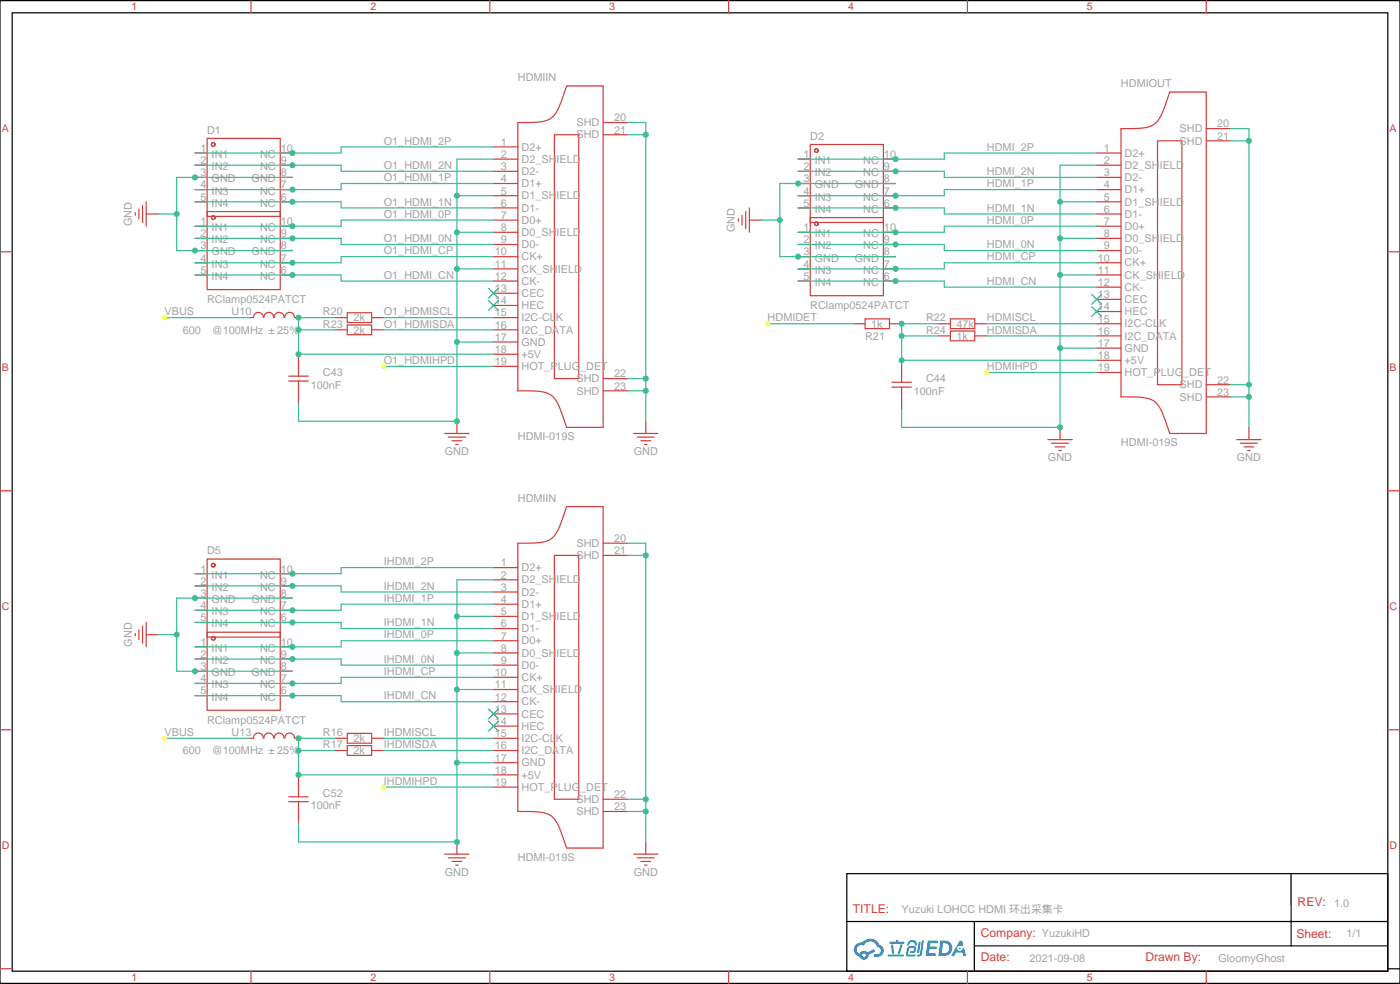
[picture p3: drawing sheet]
<svg xmlns="http://www.w3.org/2000/svg" width="405mm" height="285mm" viewBox="0 0 405 285" stroke-linecap="round" stroke-linejoin="round" font-family="sans-serif">
<path d="M0 .2h405.3v284.3h-405.3zM3.5 3.7h398.3v277.3h-398.3zM245.2 252.8h156.6v28.2h-156.6zM373.8 252.8v20.9M245.2 266.6h156.5M282.1 273.7h119.6M282.1 266.6v14.1M401.8 280.3h3.5" fill="none" stroke="#000" stroke-width=".35"/>
<g fill="none" stroke="#d43d3d" stroke-width=".35">
<path d="M72.7 .2v3.5M141.8 .2v3.5M211 .2v3.5M280.1 .2v3.5M349.2 .2v3.5M0 72.8h3.5M401.8 72.8h3.5M0 142h3.5M401.8 142h3.5M0 211.1h3.5M401.8 211.1h3.5M0 280.3h3.5"/>
<path d="M72.7 281v3.5M141.8 281v3.5M211 281v3.5M280.1 281v3.5M349.2 281v3.5"/>
</g>
<g fill="#178fff">
<path d="M268.6 272.1h2.5l.4 .2-.1 .5-2 .1-.1 .9h1.6l.4 .4-.5 .4h-1.7l-.1 1.2 1.8 .1 .2 .3-.2 .3-2.8 .1z"/>
<path d="M277.9 272.2h.7l.3 1.3-.6 .3a.74 .74 0 0 0-1.1 .3 .74 .74 0 0 0 .5 1 .74 .74 0 0 0 .9-.6l.5-.3 .6 2.3h-.8l-.3-.9h-1.8l-.5 .9h-.9z"/>
<path d="M266 272.5h.6l-.4 3a.31 .31 0 0 1-.4 .2 .31 .31 0 0 1-.3-.3z"/>
<path d="M266.9 272.1h.6l-.5 3.9a.89 .89 0 0 1-.7 .7 .89 .89 0 0 1-.9-.3l1-.4z"/>
<path d="M263.2 272.2l.6-.2 1.2 .1 .6 1.3-.7 .2-.3-1-1.1 .2a.95 .95 0 0 1-.9 .8l-.1-.2z"/>
<path d="M262.9 273.9l1.8-.2a1.04 1.04 0 0 1 .6 1.1 1.04 1.04 0 0 1-.9 .9h-.6a.29 .29 0 0 1-.3-.3 .29 .29 0 0 1 .3-.3h.7l.2-.8-1.5 .1-.3 1.7 1.9 .1a.29 .29 0 0 1 .3 .3 .29 .29 0 0 1-.3 .3l-2-.1-.4-.2 .2-2.1z"/>
<path d="M257 276.2h4.4a.3 .3 0 0 1 .3 .3 .3 .3 0 0 1-.3 .3h-4.3z"/>
<path d="M260.7 273.2h.7l-.5 1.7a1.02 1.02 0 0 1-.7 1.1l-.3-.2z"/>
<path d="M258 273.3h.6l.2 2.4-.2 .3-.3-.2z"/>
<path d="M257.5 272.5h1.9l.2-.6h.5v.6h1.5a.29 .29 0 0 1 .3 .3 .29 .29 0 0 1-.3 .2h-4z"/>
<path d="M272.3 272.1l-.7 4.5h1.5a2.27 2.27 0 0 0 2.6-2.3 2.27 2.27 0 0 0-2.7-2.2zM273.1 272.9a1.5 1.5 0 0 1 1.8 1.5 1.5 1.5 0 0 1-2 1.4h-.3z"/>
<path d="M247.8 273.3a2.09 2.09 0 0 0 1 3.5 1.37 1.37 0 0 0 1.6 .9 1.37 1.37 0 0 0 1.1-1.4l1.9-1-.4-.7-1.8 .9a1.4 1.4 0 0 0-2.3 .5 1.32 1.32 0 0 1-.7-1.9 1.32 1.32 0 0 1 1.9-.5 2.02 2.02 0 0 1 2.1-1.2 2.02 2.02 0 0 1 1.8 1.6 1.09 1.09 0 0 1 1 1.4 1.09 1.09 0 0 1-1.5 .7 .41 .41 0 0 0-.5 .3 .41 .41 0 0 0 .3 .5 1.89 1.89 0 0 0 2.5-1.2 1.89 1.89 0 0 0-1.2-2.4 2.98 2.98 0 0 0-5-.7l-1 .2zM249.6 276.4a.55 .55 0 0 1 1.1 0 .55 .55 0 0 1-1.1 0z"/>
<circle cx="277.9" cy="274.4" r=".28"/>
</g>
<g fill="none" stroke="#d43d3d" stroke-width=".35">
<path d="M149.9 35.5l6.6-.3 1.8-.4 1.3-.7 1.1-1 1-1.7 2.3-6.5h10.6v98.7h-10.6l-2.3-6.5-1-1.6-1.1-1.1-1.3-.7-1.8-.4-6.6-.2zM160.5 39h7.1v70.5h-7.1zM174.6 35.5h7.1M174.6 39h7.1M324.6 37.2l6.6-.2 1.8-.4 1.3-.7 1-1.1 1-1.6 2.4-6.6h10.5v98.8h-10.5l-2.4-6.5-1-1.6-1-1.1-1.3-.7-1.8-.5-6.6-.2zM349.2 37.2h7.1M41.3 59.4v5M42.3 58.4v7M56.4 44.3h3.6M56.4 47.8h3.6M56.4 51.3h3.6M56.4 54.9h3.6"/>
<path d="M56.4 58.4h3.6M60 40h21.1v22.6h-21.1zM81.1 44.3h3.6M81.1 47.8h3.6M81.1 51.3h3.6M81.1 54.9h3.6M81.1 58.4h3.6M142.9 46h7M142.9 49.6h7M142.9 53.1h7M142.9 56.6h7M142.9 42.5h7"/>
<path d="M231.1 46h3.5M231.1 49.6h3.5M231.1 53.1h3.5M231.1 56.6h3.5M234.6 41.8h21.2v22.6h-21.2zM255.8 46h3.5M255.8 49.6h3.5M255.8 53.1h3.5M255.8 56.6h3.5M317.5 44.3h7.1M317.5 47.8h7.1M317.5 51.3h7.1"/>
<path d="M317.5 54.9h7.1M317.5 58.4h7.1M335.1 40.7h7.1v70.6h-7.1zM349.2 40.7h7.1M39.2 61.6v.7M40.2 60.5v2.8M42.3 61.9h3.6M56.4 65.4h3.6M56.4 69h3.6M56.4 72.5h3.6M56.4 76h3.6M56.4 79.6h3.6"/>
<path d="M60 61.2h21.1v22.6h-21.1zM81.1 65.4h3.6M81.1 69h3.6M81.1 72.5h3.6M81.1 76h3.6M81.1 79.6h3.6M142.9 60.1h7M142.9 67.2h7M142.9 70.7h7M142.9 74.3h7M142.9 77.8h7M142.9 63.7h7"/>
<path d="M213.8 63.3v.7M214.8 62.3v2.8M215.9 61.2v4.9M217 60.1v7.1M217 63.7h3.5M231.1 60.1h3.5M231.1 67.2h3.5M231.1 70.7h3.5M231.1 74.3h3.5M231.1 77.8h3.5M234.6 63h21.2v22.5h-21.2zM255.8 60.1h3.5"/>
<path d="M255.8 67.2h3.5M255.8 70.7h3.5M255.8 74.3h3.5M255.8 77.8h3.5M317.5 61.9h7.1M317.5 65.4h7.1M317.5 69h7.1M317.5 72.5h7.1M317.5 76h7.1M317.5 79.6h7.1M72.3 91.9h1.1M73.4 91.9a1.41 1.41 0 0 1 1.4-1.5 1.41 1.41 0 0 1 1.4 1.5"/>
<path d="M76.4 91.9a1.41 1.41 0 0 1 1.4-1.5 1.41 1.41 0 0 1 1.4 1.5M79.4 91.9a1.41 1.41 0 0 1 1.4-1.5 1.41 1.41 0 0 1 1.4 1.5M82.4 91.9a1.41 1.41 0 0 1 1.5-1.5 1.41 1.41 0 0 1 1.4 1.5M85.4 91.9h1M97 91.9h3.5M97 95.4h3.5M100.5 90.5h7.1v2.8h-7.1zM100.5 94h7.1v2.8h-7.1zM107.6 91.9h3.5M107.6 95.4h3.5M142.9 81.3h7M142.9 84.8h7"/>
<path d="M142.9 88.4h7M142.9 91.9h7M142.9 95.4h7M142.9 99h7M231.1 81.3h3.5M246.9 93.7h3.6M250.5 92.3h7v2.8h-7zM255.8 81.3h3.5M257.5 93.7h3.6M271.6 93.7h3.6M271.6 97.2h3.6M275.2 92.3h7v2.8h-7z"/>
<path d="M275.2 95.8h7v2.8h-7zM282.2 93.7h3.6M282.2 97.2h3.6M317.5 83.1h7.1M317.5 86.6h7.1M317.5 90.1h7.1M317.5 93.7h7.1M317.5 97.2h7.1M83.6 110.2h5.7M83.6 108.8h5.7M86.4 102.5v6.3M86.4 110.2v6.4"/>
<path d="M142.9 102.5h7M142.9 106h7M174.6 109.5h7.1M174.6 113.1h7.1M258.2 112h5.7M258.2 110.6h5.7M261.1 104.2v6.4M261.1 112v6.4M317.5 100.7h7.1M317.5 104.2h7.1M317.5 107.8h7.1M349.2 111.3h7.1"/>
<path d="M349.2 114.8h7.1M128.8 125.4h7M129.8 126.5h5M130.9 127.5h2.8M131.9 128.6h.7M132.3 121.9v3.5M183.4 125.4h7.1M184.5 126.5h4.9M185.6 127.5h2.8M186.6 128.6h.7M187 121.9v3.5M303.4 127.2h7"/>
<path d="M304.4 128.2h5M305.5 129.3h2.8M306.6 130.4h.7M306.9 123.6v3.6M358.1 127.2h7M359.1 128.2h5M360.2 129.3h2.8M361.2 130.4h.7M361.6 123.6v3.6M149.9 157.2l6.6-.3 1.8-.4 1.3-.7 1.1-1 1-1.7 2.3-6.5h10.6v98.8h-10.6l-2.3-6.6-1-1.6-1.1-1.1-1.3-.7-1.8-.4-6.6-.2zM174.6 157.2h7.1M56.4 166h3.6"/>
<path d="M56.4 169.5h3.6M56.4 173h3.6M56.4 176.6h3.6M60 161.7h21.1v22.6h-21.1zM81.1 166h3.6M81.1 169.5h3.6M81.1 173h3.6M81.1 176.6h3.6M142.9 164.2h7M142.9 167.7h7M142.9 171.3h7M142.9 174.8h7"/>
<path d="M142.9 178.3h7M160.5 160.7h7.1v70.5h-7.1zM174.6 160.7h7.1M39.2 183.3v.7M40.2 182.2v2.8M41.3 181.2v4.9M42.3 180.1v7M42.3 183.6h3.6M56.4 180.1h3.6M56.4 187.1h3.6M56.4 190.7h3.6M56.4 194.2h3.6"/>
<path d="M56.4 197.7h3.6M60 182.9h21.1v22.6h-21.1zM81.1 180.1h3.6M81.1 187.1h3.6M81.1 190.7h3.6M81.1 194.2h3.6M81.1 197.7h3.6M142.9 181.9h7M142.9 185.4h7M142.9 188.9h7M142.9 192.4h7M142.9 196h7"/>
<path d="M142.9 199.5h7M56.4 201.3h3.6M76.2 213.6a1.41 1.41 0 0 0-1.4-1.5 1.41 1.41 0 0 0-1.4 1.5h-1.1M76.4 213.6a1.41 1.41 0 0 1 1.4-1.5 1.41 1.41 0 0 1 1.4 1.5M79.4 213.6a1.41 1.41 0 0 1 1.4-1.5 1.41 1.41 0 0 1 1.4 1.5M81.1 201.3h3.6M82.4 213.6a1.41 1.41 0 0 1 1.5-1.5 1.41 1.41 0 0 1 1.4 1.5M85.4 213.6h1M97 213.6h3.5M97 217.1h3.5M100.5 212.2h7.1v2.8h-7.1zM100.5 215.7h7.1v2.8h-7.1z"/>
<path d="M107.6 213.6h3.5M107.6 217.1h3.5M142.9 203h7M142.9 206.6h7M142.9 210.1h7M142.9 213.6h7M142.9 217.1h7M83.6 232h5.7M83.6 230.5h5.7M86.4 224.2v6.3M86.4 232v6.3M142.9 220.7h7"/>
<path d="M142.9 224.2h7M142.9 227.7h7M174.6 231.2h7.1M174.6 234.8h7.1M128.8 247.1h7M129.8 248.2h5M130.9 249.2h2.8M131.9 250.3h.7M132.3 243.6v3.5M183.4 247.1h7.1M184.5 248.2h4.9M185.6 249.2h2.8"/>
<path d="M186.6 250.3h.7M187 243.6v3.5"/>
<circle cx="61.7" cy="41.8" r=".53"/>
<circle cx="236.4" cy="43.6" r=".53"/>
<circle cx="61.7" cy="63" r=".53"/>
<circle cx="236.4" cy="64.7" r=".53"/>
<circle cx="61.7" cy="163.5" r=".53"/>
<circle cx="61.7" cy="184.7" r=".53"/>
</g>
<path d="M141.5 83.4l2.8 2.9M141.5 87l2.8 2.8M144.3 83.4l-2.8 2.9M144.3 87l-2.8 2.8M316.1 85.2l2.8 2.8M316.1 88.7l2.8 2.8M318.9 85.2l-2.8 2.8M318.9 88.7l-2.8 2.8M141.5 205.1l2.8 2.9M141.5 208.7l2.8 2.8M144.3 205.1l-2.8 2.9M144.3 208.7l-2.8 2.8" fill="none" stroke="#3c3" stroke-width=".35"/>
<g fill="none" stroke="#3dbd91" stroke-width=".35">
<path d="M181.7 35.5h5.3v86.4M181.7 39h5.3M356.3 37.2h5.3v86.4M56.4 47.8h42.4v1.8h44.1M56.4 58.4h42.4v1.7h44.1M84.7 51.3h-33.5v21.2h33.5M132.3 56.6h10.6M142.9 53.1h-44.1v1.8h-42.4M142.9 42.5h-44.1v1.8h-42.4M142.9 46h-10.6v75.9h-45.9v-5.3M231.1 49.6h42.3v1.7h44.1M259.3 53.1h-33.5v21.2h33.5"/>
<path d="M306.9 58.4h10.6M317.5 47.8h-10.6v75.8h-45.8v-5.2M317.5 44.3h-44.1v1.7h-42.3M317.5 54.9h-44.1v1.7h-42.3M356.3 40.7h5.3M45.9 61.9h5.3M56.4 69h42.4v1.7h44.1M56.4 79.6h42.4v1.7h44.1M132.3 77.8h10.6M132.3 67.2h10.6M142.9 74.3h-44.1v1.7h-42.4M142.9 63.7h-44.1v1.7h-42.4"/>
<path d="M220.5 63.7h5.3M231.1 60.1h42.3v1.8h44.1M231.1 70.7h42.3v1.8h44.1M306.9 69h10.6M306.9 79.6h10.6M317.5 65.4h-44.1v1.8h-42.3M317.5 76h-44.1v1.8h-42.3M47.6 91.9h24.7M86.4 95.4h10.6M97 91.9h-10.6v10.6h56.5M111.1 91.9h31.8M111.1 95.4h31.8"/>
<path d="M132.3 99h10.6M222.2 93.7h24.7M231.1 81.3h42.3v1.8h44.1M261.1 97.2h10.5M271.6 93.7h-10.5v10.5h56.4M285.8 97.2h31.7M285.8 93.7h31.7M111.1 106h31.8M181.7 113.1h5.3M181.7 109.5h5.3M285.8 107.8h31.7M306.9 100.7h10.6"/>
<path d="M356.3 114.8h5.3M356.3 111.3h5.3M181.7 157.2h5.3v86.4M56.4 169.5h42.4v1.8h44.1M84.7 173h-33.5v21.2h33.5M132.3 178.3h10.6M142.9 167.7h-10.6v75.9h-45.9v-5.3M142.9 164.2h-44.1v1.8h-42.4M142.9 174.8h-44.1v1.8h-42.4M181.7 160.7h5.3M45.9 183.6h5.3M56.4 180.1h42.4v1.8h44.1"/>
<path d="M56.4 190.7h42.4v1.7h44.1M132.3 188.9h10.6M132.3 199.5h10.6M142.9 185.4h-44.1v1.7h-42.4M142.9 196h-44.1v1.7h-42.4M47.6 213.6h24.7M56.4 201.3h42.4v1.7h44.1M86.4 217.1h10.6M97 213.6h-10.6v10.6h56.5M111.1 213.6h31.8M111.1 217.1h31.8M111.1 227.7h31.8"/>
<path d="M132.3 220.7h10.6M181.7 234.8h5.3M181.7 231.2h5.3"/>
</g>
<g fill="#3dbd91">
<circle cx="361.6" cy="114.8" r=".88"/>
<circle cx="361.6" cy="111.3" r=".88"/>
<circle cx="361.6" cy="40.7" r=".88"/>
<circle cx="261.1" cy="93.7" r=".88"/>
<circle cx="261.1" cy="97.2" r=".88"/>
<circle cx="261.1" cy="104.2" r=".88"/>
<circle cx="306.9" cy="58.4" r=".88"/>
<circle cx="306.9" cy="69" r=".88"/>
<circle cx="306.9" cy="79.6" r=".88"/>
<circle cx="306.9" cy="100.7" r=".88"/>
<circle cx="306.9" cy="123.6" r=".88"/>
<circle cx="259.3" cy="60.1" r=".88"/>
<circle cx="259.3" cy="56.6" r=".88"/>
<circle cx="259.3" cy="49.6" r=".88"/>
<circle cx="259.3" cy="46" r=".88"/>
<circle cx="259.3" cy="77.8" r=".88"/>
<circle cx="259.3" cy="81.3" r=".88"/>
<circle cx="231.1" cy="53.1" r=".88"/>
<circle cx="225.8" cy="63.7" r=".88"/>
<circle cx="231.1" cy="74.3" r=".88"/>
<circle cx="259.3" cy="70.7" r=".88"/>
<circle cx="259.3" cy="67.2" r=".88"/>
<circle cx="187" cy="113.1" r=".88"/>
<circle cx="187" cy="109.5" r=".88"/>
<circle cx="187" cy="39" r=".88"/>
<circle cx="132.3" cy="56.6" r=".88"/>
<circle cx="132.3" cy="67.2" r=".88"/>
<circle cx="132.3" cy="77.8" r=".88"/>
<circle cx="132.3" cy="99" r=".88"/>
<circle cx="132.3" cy="121.9" r=".88"/>
<circle cx="84.7" cy="58.4" r=".88"/>
<circle cx="84.7" cy="54.9" r=".88"/>
<circle cx="84.7" cy="47.8" r=".88"/>
<circle cx="84.7" cy="44.3" r=".88"/>
<circle cx="84.7" cy="76" r=".88"/>
<circle cx="84.7" cy="79.6" r=".88"/>
<circle cx="56.4" cy="51.3" r=".88"/>
<circle cx="51.2" cy="61.9" r=".88"/>
<circle cx="56.4" cy="72.5" r=".88"/>
<circle cx="84.7" cy="69" r=".88"/>
<circle cx="84.7" cy="65.4" r=".88"/>
<circle cx="86.4" cy="102.5" r=".88"/>
<circle cx="86.4" cy="95.4" r=".88"/>
<circle cx="86.4" cy="91.9" r=".88"/>
<circle cx="187" cy="234.8" r=".88"/>
<circle cx="187" cy="231.2" r=".88"/>
<circle cx="187" cy="160.7" r=".88"/>
<circle cx="132.3" cy="178.3" r=".88"/>
<circle cx="132.3" cy="188.9" r=".88"/>
<circle cx="132.3" cy="199.5" r=".88"/>
<circle cx="132.3" cy="220.7" r=".88"/>
<circle cx="132.3" cy="243.6" r=".88"/>
<circle cx="84.7" cy="180.1" r=".88"/>
<circle cx="84.7" cy="176.6" r=".88"/>
<circle cx="84.7" cy="169.5" r=".88"/>
<circle cx="84.7" cy="166" r=".88"/>
<circle cx="84.7" cy="197.7" r=".88"/>
<circle cx="84.7" cy="201.3" r=".88"/>
<circle cx="56.4" cy="173" r=".88"/>
<circle cx="51.2" cy="183.6" r=".88"/>
<circle cx="56.4" cy="194.2" r=".88"/>
<circle cx="84.7" cy="190.7" r=".88"/>
<circle cx="84.7" cy="187.1" r=".88"/>
<circle cx="86.4" cy="224.2" r=".88"/>
<circle cx="86.4" cy="217.1" r=".88"/>
<circle cx="86.4" cy="213.6" r=".88"/>
</g>
<g fill="#ff0">
<circle cx="222.3" cy="93.7" r=".71"/>
<circle cx="285.8" cy="107.8" r=".71"/>
<circle cx="47.6" cy="91.9" r=".71"/>
<circle cx="111.1" cy="106" r=".71"/>
<circle cx="47.6" cy="213.6" r=".71"/>
<circle cx="111.1" cy="227.7" r=".71"/>
</g>
<g font-size="3.5" fill="#d43d3d">
<text x="375.7" y="262.3">REV:</text>
<text x="246.9" y="264">TITLE:</text>
<text x="284" y="271.1">Company: YuzukiHD</text>
<text x="375.4" y="271.4">Sheet:</text>
<text x="284" y="278.1">Date:</text>
<text x="331.6" y="278.1">Drawn By:</text>
</g>
<g font-size="3.1" fill="#d43d3d">
<text x="38.1" y="3">1</text>
<text x="107.2" y="3">2</text>
<text x="176.4" y="3">3</text>
<text x="245.5" y="3">4</text>
<text x="314.7" y="3">5</text>
<text x=".5" y="38.1">A</text>
<text x="402.3" y="38.1">A</text>
<text x=".5" y="107.3">B</text>
<text x="402.3" y="107.3">B</text>
<text x=".5" y="176.4">C</text>
<text x="402.3" y="176.4">C</text>
<text x=".5" y="245.5">D</text>
<text x="402.3" y="245.5">D</text>
<text x="38.1" y="283.8">1</text>
<text x="107.2" y="283.8">2</text>
<text x="176.4" y="283.8">3</text>
<text x="245.5" y="283.8">4</text>
<text x="314.7" y="283.8">5</text>
</g>
<g font-size="3.1" fill="#a2a2a2">
<text x="149.9" y="23.5">HDMIIN</text>
<text x="324.6" y="25.2">HDMIOUT</text>
<text x="177.8" y="35.1">20</text>
<text x="60" y="38.6">D1</text>
<text x="111.1" y="41.9">O1_HDMI_2P</text>
<text x="166.9" y="36.5">SHD</text>
<text x="166.9" y="40.1">SHD</text>
<text x="177.8" y="38.6">21</text>
<text x="234.6" y="40.4">D2</text>
<text x="341.5" y="38.3">SHD</text>
<text x="341.5" y="41.8">SHD</text>
<text x="352.4" y="36.9">20</text>
<text x="352.4" y="40.4">21</text>
<text x="58" y="43.9">1</text>
<text x="58" y="47.5">2</text>
<text x="61.3" y="45.7">IN1</text>
<text x="75.3" y="45.7">NC</text>
<text x="81.3" y="47.5">9</text>
<text x="81.3" y="43.9">10</text>
<text x="145" y="42.2">1</text>
<text x="145" y="45.7">2</text>
<text x="151" y="43.6">D2+</text>
<text x="151" y="47.1">D2_SHIELD</text>
<text x="232.7" y="45.7">1</text>
<text x="235.9" y="47.5">IN1</text>
<text x="249.9" y="47.5">NC</text>
<text x="255.9" y="45.7">10</text>
<text x="285.8" y="43.6">HDMI_2P</text>
<text x="319.6" y="43.9">1</text>
<text x="319.6" y="47.5">2</text>
<text x="325.6" y="45.3">D2+</text>
<text x="58" y="51">3</text>
<text x="61.3" y="49.2">IN2</text>
<text x="61.3" y="52.8">GND</text>
<text x="72.8" y="52.8">GND</text>
<text x="75.3" y="49.2">NC</text>
<text x="81.3" y="51">8</text>
<text x="111.1" y="52.4">O1_HDMI_1P</text>
<text x="111.1" y="48.9">O1_HDMI_2N</text>
<text x="145" y="49.2">3</text>
<text x="145" y="52.8">4</text>
<text x="151" y="50.6">D2-</text>
<text x="232.7" y="49.2">2</text>
<text x="232.7" y="52.8">3</text>
<text x="235.9" y="51">IN2</text>
<text x="249.9" y="51">NC</text>
<text x="255.9" y="52.8">8</text>
<text x="255.9" y="49.2">9</text>
<text x="285.8" y="50.7">HDMI_2N</text>
<text x="319.6" y="51">3</text>
<text x="325.6" y="48.9">D2_SHIELD</text>
<text x="325.6" y="52.4">D2-</text>
<text x="58" y="54.5">4</text>
<text x="58" y="58">5</text>
<text x="61.3" y="56.3">IN3</text>
<text x="61.3" y="59.8">IN4</text>
<text x="75.3" y="59.8">NC</text>
<text x="75.3" y="56.3">NC</text>
<text x="81.3" y="58">6</text>
<text x="81.3" y="54.5">7</text>
<text x="111.1" y="59.5">O1_HDMI_1N</text>
<text x="145" y="56.3">5</text>
<text x="145" y="59.8">6</text>
<text x="151" y="54.2">D1+</text>
<text x="151" y="57.7">D1_SHIELD</text>
<text x="232.7" y="56.3">4</text>
<text x="232.7" y="59.8">5</text>
<text x="235.9" y="54.5">GND</text>
<text x="235.9" y="58">IN3</text>
<text x="247.5" y="54.5">GND</text>
<text x="249.9" y="58">NC</text>
<text x="255.9" y="59.8">6</text>
<text x="255.9" y="56.3">7</text>
<text x="285.8" y="54.2">HDMI_1P</text>
<text x="319.6" y="54.5">4</text>
<text x="319.6" y="58">5</text>
<text x="325.6" y="55.9">D1+</text>
<text x="325.6" y="59.5">D1_SHIELD</text>
<text x="38.1" y="65.4" transform="rotate(-90 38.1 65.4)">GND</text>
<text x="58" y="65.1">1</text>
<text x="81.3" y="65.1">10</text>
<text x="111.1" y="63">O1_HDMI_0P</text>
<text x="145" y="63.3">7</text>
<text x="151" y="61.2">D1-</text>
<text x="151" y="64.7">D0+</text>
<text x="235.9" y="61.6">IN4</text>
<text x="249.9" y="61.6">NC</text>
<text x="285.8" y="61.3">HDMI_1N</text>
<text x="285.8" y="64.8">HDMI_0P</text>
<text x="319.6" y="61.6">6</text>
<text x="319.6" y="65.1">7</text>
<text x="325.6" y="63">D1-</text>
<text x="58" y="68.6">2</text>
<text x="61.3" y="66.9">IN1</text>
<text x="61.3" y="70.4">IN2</text>
<text x="75.3" y="70.4">NC</text>
<text x="75.3" y="66.9">NC</text>
<text x="81.3" y="68.6">9</text>
<text x="111.1" y="70.1">O1_HDMI_0N</text>
<text x="145" y="66.9">8</text>
<text x="145" y="70.4">9</text>
<text x="151" y="68.3">D0_SHIELD</text>
<text x="151" y="71.8">D0-</text>
<text x="212.8" y="67.2" transform="rotate(-90 212.8 67.2)">GND</text>
<text x="232.7" y="66.9">1</text>
<text x="232.7" y="70.4">2</text>
<text x="235.9" y="68.6">IN1</text>
<text x="249.9" y="68.6">NC</text>
<text x="255.9" y="70.4">9</text>
<text x="255.9" y="66.9">10</text>
<text x="285.8" y="71.8">HDMI_0N</text>
<text x="319.6" y="68.6">8</text>
<text x="325.6" y="66.5">D0+</text>
<text x="325.6" y="70">D0_SHIELD</text>
<text x="58" y="72.2">3</text>
<text x="58" y="75.7">4</text>
<text x="61.3" y="73.9">GND</text>
<text x="61.3" y="77.4">IN3</text>
<text x="72.8" y="73.9">GND</text>
<text x="75.3" y="77.4">NC</text>
<text x="81.3" y="75.7">7</text>
<text x="81.3" y="72.2">8</text>
<text x="111.1" y="73.6">O1_HDMI_CP</text>
<text x="143.3" y="73.9">10</text>
<text x="143.3" y="77.4">11</text>
<text x="151" y="75.3">CK+</text>
<text x="232.7" y="73.9">3</text>
<text x="232.7" y="77.4">4</text>
<text x="235.9" y="72.2">IN2</text>
<text x="235.9" y="75.7">GND</text>
<text x="247.5" y="75.7">GND</text>
<text x="249.9" y="72.2">NC</text>
<text x="255.9" y="77.4">7</text>
<text x="255.9" y="73.9">8</text>
<text x="285.8" y="75.4">HDMI_CP</text>
<text x="317.9" y="75.7">10</text>
<text x="319.6" y="72.2">9</text>
<text x="325.6" y="73.6">D0-</text>
<text x="325.6" y="77.1">CK+</text>
<text x="58" y="79.2">5</text>
<text x="61.3" y="81">IN4</text>
<text x="75.3" y="81">NC</text>
<text x="81.3" y="79.2">6</text>
<text x="111.1" y="80.7">O1_HDMI_CN</text>
<text x="143.3" y="81">12</text>
<text x="151" y="78.9">CK_SHIELD</text>
<text x="151" y="82.4">CK-</text>
<text x="232.7" y="81">5</text>
<text x="235.9" y="79.2">IN3</text>
<text x="235.9" y="82.7">IN4</text>
<text x="249.9" y="82.7">NC</text>
<text x="249.9" y="79.2">NC</text>
<text x="255.9" y="81">6</text>
<text x="285.8" y="82.4">HDMI_CN</text>
<text x="317.9" y="79.2">11</text>
<text x="317.9" y="82.7">12</text>
<text x="325.6" y="80.6">CK_SHIELD</text>
<text x="60" y="87.7">RClamp0524PATCT</text>
<text x="143.3" y="84.5">13</text>
<text x="143.3" y="88">14</text>
<text x="151" y="85.9">CEC</text>
<text x="151" y="89.4">HEC</text>
<text x="234.6" y="89.5">RClamp0524PATCT</text>
<text x="317.9" y="86.3">13</text>
<text x="317.9" y="89.8">14</text>
<text x="325.6" y="84.2">CK-</text>
<text x="325.6" y="87.7">CEC</text>
<text x="47.6" y="91.2">VBUS</text>
<text x="67" y="91.2">U10</text>
<text x="93.5" y="91.2">R20</text>
<text x="93.5" y="94.8">R23</text>
<text x="102.3" y="93">2k</text>
<text x="111.1" y="91.2">O1_HDMISCL</text>
<text x="111.1" y="94.8">O1_HDMISDA</text>
<text x="143.3" y="91.6">15</text>
<text x="143.3" y="95.1">16</text>
<text x="151" y="93">I2C-CLK</text>
<text x="222.2" y="93">HDMIDET</text>
<text x="252.2" y="94.8">1k</text>
<text x="268.1" y="93">R22</text>
<text x="276.9" y="94.8">47k</text>
<text x="285.8" y="93">HDMISCL</text>
<text x="317.9" y="93.3">15</text>
<text x="325.6" y="91.2">HEC</text>
<text x="325.6" y="94.7">I2C-CLK</text>
<text x="52.9" y="96.5">600</text>
<text x="61.3" y="96.5">@100MHz</text>
<text x="80.3" y="96.5">25%</text>
<text x="102.3" y="96.5">2k</text>
<text x="143.3" y="98.6">17</text>
<text x="151" y="96.5">I2C_DATA</text>
<text x="151" y="100">GND</text>
<text x="250.5" y="98.3">R21</text>
<text x="268.1" y="96.5">R24</text>
<text x="276.9" y="98.3">1k</text>
<text x="285.8" y="96.5">HDMISDA</text>
<text x="317.9" y="96.9">16</text>
<text x="317.9" y="100.4">17</text>
<text x="325.6" y="98.3">I2C_DATA</text>
<text x="325.6" y="101.8">GND</text>
<text x="111.1" y="105.4">O1_HDMIHPD</text>
<text x="143.3" y="102.1">18</text>
<text x="143.3" y="105.7">19</text>
<text x="151" y="103.6">+5V</text>
<text x="151" y="107.1">HOT_PLUG_DET</text>
<text x="285.8" y="107.1">HDMIHPD</text>
<text x="317.9" y="103.9">18</text>
<text x="317.9" y="107.4">19</text>
<text x="325.6" y="105.3">+5V</text>
<text x="90" y="112.4">100nF</text>
<text x="93.5" y="108.9">C43</text>
<text x="166.9" y="110.6">SHD</text>
<text x="177.8" y="109.2">22</text>
<text x="177.8" y="112.7">23</text>
<text x="268.1" y="110.6">C44</text>
<text x="325.6" y="108.8">HOT_PLUG_DET</text>
<text x="341.5" y="112.4">SHD</text>
<text x="352.4" y="111">22</text>
<text x="166.9" y="114.1">SHD</text>
<text x="264.6" y="114.2">100nF</text>
<text x="341.5" y="115.9">SHD</text>
<text x="352.4" y="114.5">23</text>
<text x="128.8" y="131.6">GND</text>
<text x="149.9" y="127.3">HDMI-019S</text>
<text x="183.5" y="131.6">GND</text>
<text x="324.6" y="129">HDMI-019S</text>
<text x="303.4" y="133.4">GND</text>
<text x="358.1" y="133.4">GND</text>
<text x="149.9" y="145.2">HDMIIN</text>
<text x="60" y="160.3">D5</text>
<text x="166.9" y="158.2">SHD</text>
<text x="166.9" y="161.8">SHD</text>
<text x="177.8" y="156.8">20</text>
<text x="177.8" y="160.4">21</text>
<text x="58" y="165.6">1</text>
<text x="61.3" y="167.4">IN1</text>
<text x="75.3" y="167.4">NC</text>
<text x="81.3" y="165.6">10</text>
<text x="111.1" y="163.6">IHDMI_2P</text>
<text x="145" y="163.9">1</text>
<text x="145" y="167.4">2</text>
<text x="151" y="165.3">D2+</text>
<text x="58" y="169.2">2</text>
<text x="58" y="172.7">3</text>
<text x="61.3" y="170.9">IN2</text>
<text x="75.3" y="170.9">NC</text>
<text x="81.3" y="172.7">8</text>
<text x="81.3" y="169.2">9</text>
<text x="111.1" y="170.6">IHDMI_2N</text>
<text x="145" y="170.9">3</text>
<text x="151" y="168.8">D2_SHIELD</text>
<text x="151" y="172.3">D2-</text>
<text x="58" y="176.2">4</text>
<text x="58" y="179.8">5</text>
<text x="61.3" y="174.5">GND</text>
<text x="61.3" y="178">IN3</text>
<text x="72.8" y="174.5">GND</text>
<text x="75.3" y="178">NC</text>
<text x="81.3" y="179.8">6</text>
<text x="81.3" y="176.2">7</text>
<text x="111.1" y="174.1">IHDMI_1P</text>
<text x="145" y="174.5">4</text>
<text x="145" y="178">5</text>
<text x="151" y="175.9">D1+</text>
<text x="151" y="179.4">D1_SHIELD</text>
<text x="61.3" y="181.5">IN4</text>
<text x="75.3" y="181.5">NC</text>
<text x="111.1" y="181.2">IHDMI_1N</text>
<text x="111.1" y="184.7">IHDMI_0P</text>
<text x="145" y="181.5">6</text>
<text x="145" y="185">7</text>
<text x="151" y="182.9">D1-</text>
<text x="38.1" y="187.1" transform="rotate(-90 38.1 187.1)">GND</text>
<text x="58" y="186.8">1</text>
<text x="58" y="190.3">2</text>
<text x="61.3" y="188.6">IN1</text>
<text x="75.3" y="188.6">NC</text>
<text x="81.3" y="190.3">9</text>
<text x="81.3" y="186.8">10</text>
<text x="111.1" y="191.8">IHDMI_0N</text>
<text x="145" y="188.6">8</text>
<text x="151" y="186.5">D0+</text>
<text x="151" y="190">D0_SHIELD</text>
<text x="58" y="193.9">3</text>
<text x="58" y="197.4">4</text>
<text x="61.3" y="192.1">IN2</text>
<text x="61.3" y="195.6">GND</text>
<text x="72.8" y="195.6">GND</text>
<text x="75.3" y="192.1">NC</text>
<text x="81.3" y="197.4">7</text>
<text x="81.3" y="193.9">8</text>
<text x="111.1" y="195.3">IHDMI_CP</text>
<text x="143.3" y="195.6">10</text>
<text x="145" y="192.1">9</text>
<text x="151" y="193.5">D0-</text>
<text x="151" y="197">CK+</text>
<text x="58" y="200.9">5</text>
<text x="61.3" y="199.2">IN3</text>
<text x="61.3" y="202.7">IN4</text>
<text x="75.3" y="202.7">NC</text>
<text x="75.3" y="199.2">NC</text>
<text x="81.3" y="200.9">6</text>
<text x="111.1" y="202.4">IHDMI_CN</text>
<text x="143.3" y="199.2">11</text>
<text x="143.3" y="202.7">12</text>
<text x="151" y="200.6">CK_SHIELD</text>
<text x="60" y="209.4">RClamp0524PATCT</text>
<text x="143.3" y="206.2">13</text>
<text x="143.3" y="209.7">14</text>
<text x="151" y="204.1">CK-</text>
<text x="151" y="207.6">CEC</text>
<text x="47.6" y="212.9">VBUS</text>
<text x="67" y="212.9">U13</text>
<text x="93.5" y="212.9">R16</text>
<text x="102.3" y="214.7">2k</text>
<text x="111.1" y="212.9">IHDMISCL</text>
<text x="143.3" y="213.3">15</text>
<text x="151" y="211.2">HEC</text>
<text x="151" y="214.7">I2C-CLK</text>
<text x="52.9" y="218.2">600</text>
<text x="61.3" y="218.2">@100MHz</text>
<text x="80.3" y="218.2">25%</text>
<text x="93.5" y="216.5">R17</text>
<text x="102.3" y="218.2">2k</text>
<text x="111.1" y="216.5">IHDMISDA</text>
<text x="143.3" y="216.8">16</text>
<text x="143.3" y="220.3">17</text>
<text x="151" y="218.2">I2C_DATA</text>
<text x="151" y="221.7">GND</text>
<text x="111.1" y="227.1">IHDMIHPD</text>
<text x="143.3" y="223.9">18</text>
<text x="143.3" y="227.4">19</text>
<text x="151" y="225.3">+5V</text>
<text x="93.5" y="230.6">C52</text>
<text x="151" y="228.8">HOT_PLUG_DET</text>
<text x="166.9" y="232.3">SHD</text>
<text x="177.8" y="230.9">22</text>
<text x="90" y="234.1">100nF</text>
<text x="166.9" y="235.8">SHD</text>
<text x="177.8" y="234.4">23</text>
<text x="149.9" y="249">HDMI-019S</text>
<text x="128.8" y="253.3">GND</text>
<text x="183.5" y="253.3">GND</text>
<text x="386.3" y="262.3">1.0</text>
<text x="261.1" y="264.1">Yuzuki LOHCC HDMI 环出采集卡</text>
<text x="389.8" y="271.2">1/1</text>
<text x="298.1" y="278.2">2021-09-08</text>
<text x="352.8" y="278.2">GloomyGhost</text>
</g>
</svg>
